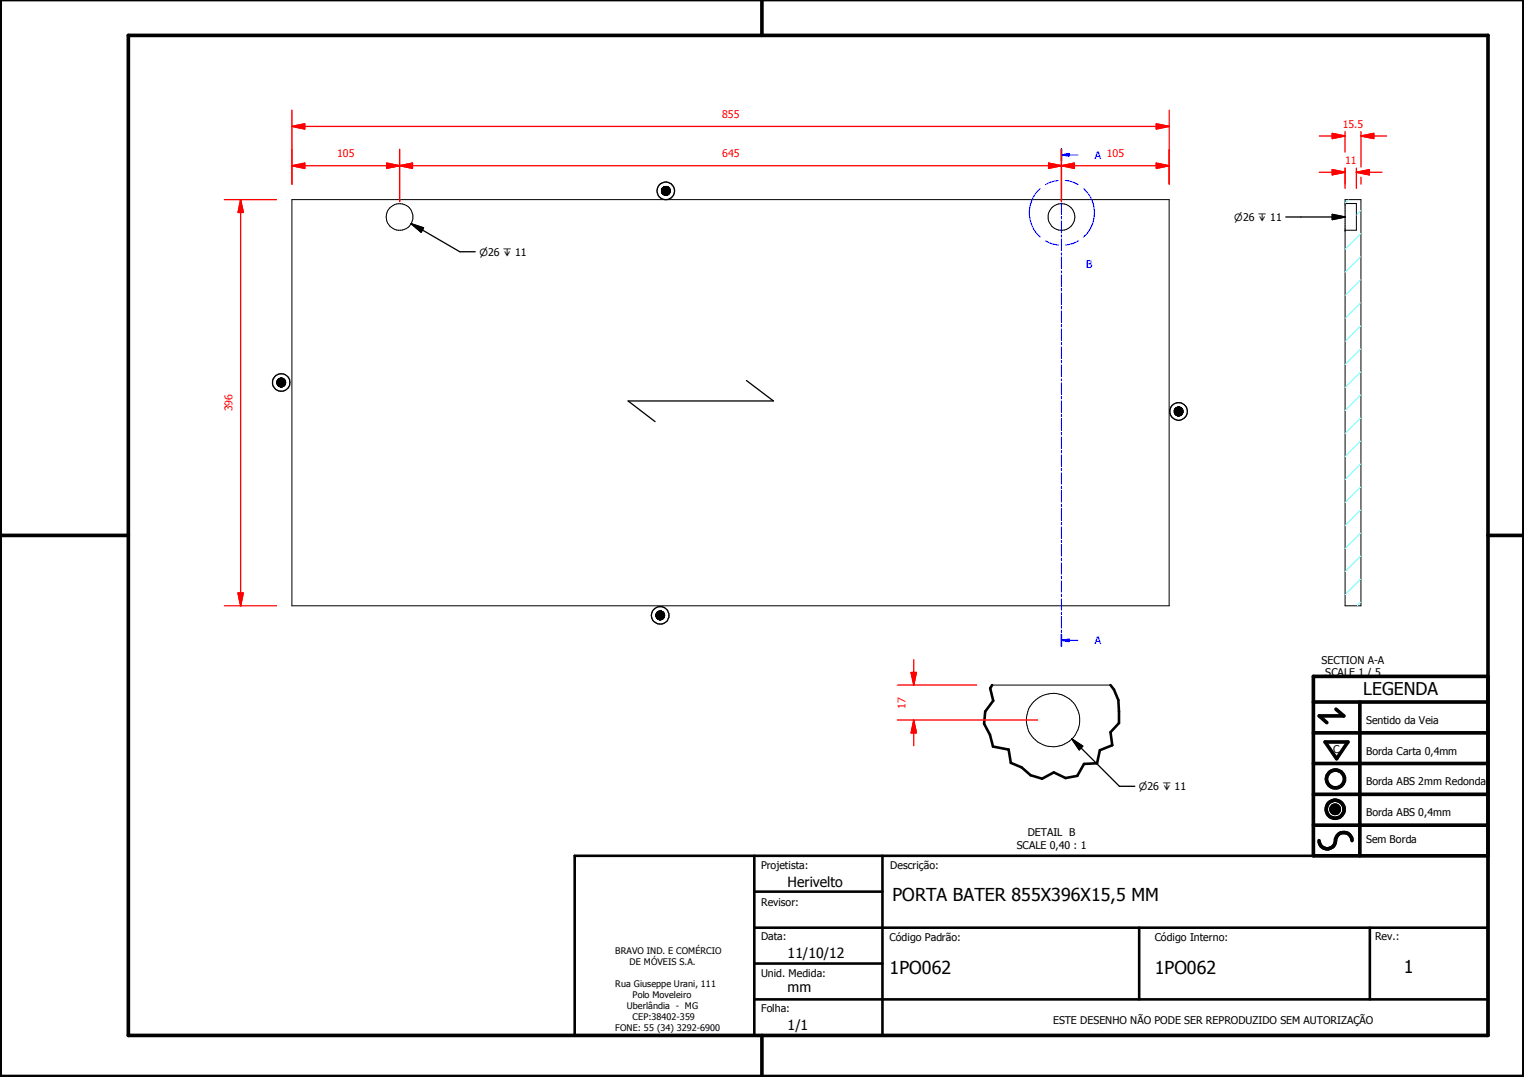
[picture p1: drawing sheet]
<svg xmlns="http://www.w3.org/2000/svg" width="297mm" height="210mm" viewBox="0 0 297 210" stroke-linecap="round" stroke-linejoin="round" font-family="sans-serif">
<g fill="none" stroke="#000" stroke-width=".19">
<path d="M56.9 38.9h171v79.2h-171zM128.9 37.1l1.7 .1zM128.9 37.2l1.7 .1zM128.9 37.3h1.7v.1zM128.9 37.3l1.7 .1h-1.7zM128.9 37.4l1.7 .1zM128.9 37l1.7 .1h-1.7zM128.9 37h1.7v.1zM129 37.5h1.6zM129 37.5l1.5 .1zM129 37h1.6zM129 36.8l1.6 .2h-1.6z"/>
<path d="M129 36.8h1.6v.2zM129 37.6h1.5zM129 37.6l1.5 .1zM129 36.7l1.6 .1zM129.1 37.7h1.4zM129.1 37.7l1.3 .1zM129.1 36.7h1.4zM129.1 37.8h1.3zM129.1 37.8h1.2zM129.1 36.6l1.4 .1zM129.1 36.6h1.3zM129.2 37.8h1.1z"/>
<path d="M129.2 37.8l1.1 .1zM129.2 36.6h1.2zM129.2 36.6h1.1zM129.3 37.9h1zM129.3 37.9h.9zM129.3 36.5l1 .1zM129.3 36.5h1zM129.4 37.9h.8zM129.4 37.9l.7 .1zM129.4 36.4l.9 .1zM129.4 36.4h.8zM129.5 38h.6z"/>
<path d="M129.5 38h.5zM129.5 36.4h.7zM129.5 36.4h.6zM129.5 36.4h.5zM129.6 38h.4zM129.6 38h.3zM129.6 36.4h.4zM129.7 38h.2zM129.7 36.4h.3zM129.7 36.4h.2zM262.2 39.7h2.2v5.2h-2.2M262.2 38.9h3.1v79.2h-3.1z"/>
<path d="M262.2 44.9h.1M54 74.5h1.7zM54 74.5l1.7 .1zM54 74.6l1.7 .1zM54 74.7h1.7zM54 74.7l1.6 .1zM54 74.4l1.7 .1zM54 74.8h1.6zM54 74.8l1.6 .1zM54 74.3l1.7 .1zM54.1 74.9h1.5zM54.1 74.9l1.4 .1z"/>
<path d="M54.1 75h1.4zM54.1 75l1.4 .1zM54.1 74.2l1.5 .1zM54.1 74.1l1.5 .1zM54.1 75.1h1.4zM54.1 74l1.4 .1h-1.4zM54.1 74l1.4 .1zM54.2 75.1h1.3zM54.2 75.1l1.2 .1zM54.2 74h1.3zM54.3 75.2h1.1zM54.3 75.2h1z"/>
<path d="M54.3 73.9l1.2 .1h-1.3zM54.3 73.9l1.2 .1zM54.3 75.2l.9 .1zM54.3 73.9h1.1zM54.4 75.3h.8zM54.4 73.8l.9 .1h-1zM54.4 73.8l.9 .1zM54.4 73.8h.8zM54.4 75.3l.7 .1zM54.6 75.4h.5zM54.6 75.4h.4zM54.6 73.7l.6 .1z"/>
<path d="M54.6 73.7h.5zM54.6 75.4h.3zM54.7 75.4h.2zM54.7 73.7h.3zM54.7 73.7h.2zM228.9 79.9l1.6 .1zM228.9 79.8l1.6 .1zM229 79.8h1.5zM229 79.7l1.5 .1zM229.1 79.6l1.3 .1zM229.1 79.5l1.2 .1h-1.2zM229.1 79.5l1.2 .1z"/>
<path d="M229.1 79.5h1.2zM229.2 79.5h1.1zM229.3 79.5h.9zM229.4 79.4l.8 .1zM229.4 79.4h.7zM229.4 79.4h.6zM229.5 79.4h.5zM229.5 79.4h.4zM229.7 79.4h.2zM229.7 79.3l.1 .1zM228.9 80.1l1.6 .1zM228.9 80.2l1.6 .1z"/>
<path d="M228.9 80.3h1.6v.1zM228.9 80.3l1.6 .1h-1.6zM228.9 80.4h1.6zM228.9 80.4l1.6 .1zM228.9 80l1.6 .1zM228.9 80.5l1.6 .1zM229 80.6h1.5zM229 80.6l1.4 .1zM229 80.7h1.4zM229 80.7l1.3 .1zM229.1 80.8h1.2zM229.1 80.8l1.1 .1z"/>
<path d="M229.2 80.9h1zM229.3 80.9h.9zM229.3 80.9h.8zM229.4 80.9h.7zM229.4 80.9l.6 .1zM229.4 81h.6zM229.4 81h.5zM229.5 81h.4zM229.5 81h.3zM229.7 81h.1zM127.8 119.8l1.7 .1zM127.8 119.9h1.7z"/>
<path d="M127.8 119.9l1.7 .1zM127.8 119.8h1.7zM127.9 119.7l1.6 .1zM127.9 119.6l1.6 .1zM128 119.5l1.5 .1zM128 119.5h1.4zM128.1 119.4l1.3 .1h-1.4zM128.1 119.4l1.3 .1zM128.1 119.3l1.2 .1zM128.1 119.3h1.1zM128.2 119.3h1zM128.3 119.2l.9 .1z"/>
<path d="M128.3 119.2h.8zM128.4 119.2h.7zM128.4 119.2h.6zM128.4 119.1l.6 .1zM128.4 119.1h.5zM128.5 119.1h.4zM128.6 119.1h.3zM128.6 119.1h.2zM127.8 120l1.7 .1zM127.8 120.1l1.7 .1zM127.9 120.2h1.6zM127.9 120.2l1.6 .1z"/>
<path d="M127.9 120.3h1.6zM127.9 120.3l1.5 .1zM128 120.4h1.4zM128 120.4l1.3 .1zM128.1 120.5h1.2zM128.1 120.5l1.1 .1zM128.1 120.6h1.1zM128.2 120.6h1zM128.2 120.6h.9zM128.3 120.6h.8zM128.3 120.6l.7 .1zM128.4 120.7h.6z"/>
<path d="M128.4 120.7h.5zM128.4 120.7l.5 .1zM128.5 120.8h.4zM128.5 120.8h.3zM128.6 120.8h.2zM193.4 133.5h23M259.4 157.6l1.6 .1zM259.4 157.7l1.6 .1zM259.4 157.8l1.6 .1zM259.4 157.9h1.6v.1zM259.4 157.9l1.6 .1h-1.5zM259.4 157.6h1.6z"/>
<path d="M259.5 158h1.5zM259.5 158l1.4 .1zM259.5 157.5l1.5 .1zM259.5 158.1h1.4zM259.5 157.4l1.5 .1zM259.5 158.1l1.4 .1zM259.5 157.3l1.4 .1zM259.6 158.2h1.3zM259.6 158.2h1.2zM259.6 157.2l1.3 .1zM259.6 158.2l1.2 .1zM259.6 157.2h1.3z"/>
<path d="M259.7 158.3h1.1zM259.7 158.3l1 .1zM259.7 157.1l1.1 .1zM259.7 157.1h1.1zM259.8 158.4h.9zM259.8 158.4h.8zM259.8 157.1h1zM259.8 157.1h.9zM259.8 158.4l.8 .1zM259.8 157l.9 .1zM259.8 157h.8zM259.9 158.5h.7z"/>
<path d="M259.9 158.5h.6zM259.9 157h.7zM260 158.5h.5zM260 158.5h.4zM260 157h.6zM260.1 158.5h.3zM260.1 158.5h.2zM260.1 156.9l.4 .1zM260.1 156.9h.3zM260.1 156.9h.2z"/>
<circle cx="77.9" cy="42.3" r="2.61"/>
<circle cx="206.9" cy="42.3" r="2.6"/>
<circle cx="205.2" cy="140.3" r="5.2"/>
</g>
<path d="M193.4 133.5l-.4 .7 .6 2.4-1.6 2.1-.2 2.4 1.2 2.1 .5 2.3 3.1 .6 .4 2.6 2.1 .9 1.8 1.5 2.2 .7 2.3-1.3 2.3 1.1 2.3-.4 1.3-2.3 2.5-.1 .6-2.6 2.4-1-.4-2.5 1.7-1.8v-2.2l-.1-2.3-.9-2-.7-.9M112 166.8h178v35h-178zM147 173.8h25M147 166.8v35M172 166.8v35M147 194.8h143M147 180.8h143M147 187.8h25M222 180.8v14M267 180.8v14" fill="none" stroke="#000" stroke-width=".51"/>
<g fill="#000">
<path d="M128.9 37l1.7 .1h-1.7zM128.9 37h1.7v.1zM129 37h1.6zM129 36.8l1.6 .2h-1.6zM129 36.8h1.6v.2zM129 36.7l1.6 .1zM129.1 36.7h1.4zM129.1 36.6l1.4 .1zM129.1 36.6h1.3zM129.2 36.6h1.2zM129.2 36.6h1.1zM129.3 36.5l1 .1z"/>
<path d="M129.3 36.5h1zM129.4 36.4l.9 .1zM129.4 36.4h.8zM129.5 36.4h.7zM129.5 36.4h.6zM129.5 36.4h.5zM129.6 36.4h.4zM129.7 36.4h.3zM129.7 36.4h.2zM129.6 38h.3zM129.7 38h.2zM129.5 38h.5z"/>
<path d="M129.6 38h.4zM129.4 37.9l.7 .1zM129.5 38h.6zM129.3 37.9h.9zM129.4 37.9h.8zM129.2 37.8l1.1 .1zM129.3 37.9h1zM129.1 37.8h1.2zM129.2 37.8h1.1zM129.1 37.7l1.3 .1zM129.1 37.8h1.3zM129 37.6l1.5 .1z"/>
<path d="M129.1 37.7h1.4zM129 37.5l1.5 .1zM129 37.6h1.5zM129 37.5h1.6zM128.9 37.1l1.7 .1zM128.9 37.2l1.7 .1zM128.9 37.3h1.7v.1zM128.9 37.3l1.7 .1h-1.7zM128.9 37.4l1.7 .1zM54 74.4l1.7 .1zM54 74.3l1.7 .1zM54.1 74.2l1.5 .1z"/>
<path d="M54.1 74.1l1.5 .1zM54.1 74l1.4 .1h-1.4zM54.1 74l1.4 .1zM54.2 74h1.3zM54.3 73.9l1.2 .1h-1.3zM54.3 73.9l1.2 .1zM54.3 73.9h1.1zM54.4 73.8l.9 .1h-1zM54.4 73.8l.9 .1zM54.4 73.8h.8zM54.6 73.7l.6 .1zM54.6 73.7h.5z"/>
<path d="M54.7 73.7h.3zM54.7 73.7h.2zM54.6 75.4h.3zM54.7 75.4h.2zM54.6 75.4h.4zM54.4 75.3l.7 .1zM54.6 75.4h.5zM54.4 75.3h.8zM54.3 75.2l.9 .1zM54.3 75.2h1zM54.2 75.1l1.2 .1zM54.3 75.2h1.1z"/>
<path d="M54.1 75.1h1.4zM54.2 75.1h1.3zM54.1 75l1.4 .1zM54.1 74.9l1.4 .1zM54.1 75h1.4zM54 74.8l1.6 .1zM54.1 74.9h1.5zM54 74.7l1.6 .1zM54 74.8h1.6zM54 74.5h1.7zM54 74.5l1.7 .1zM54 74.6l1.7 .1z"/>
<path d="M54 74.7h1.7zM228.9 79.9l1.6 .1zM228.9 79.8l1.6 .1zM229 79.8h1.5zM229 79.7l1.5 .1zM229.1 79.6l1.3 .1zM229.1 79.5l1.2 .1h-1.2zM229.1 79.5l1.2 .1zM229.1 79.5h1.2zM229.2 79.5h1.1zM229.3 79.5h.9zM229.4 79.4l.8 .1z"/>
<path d="M229.4 79.4h.7zM229.4 79.4h.6zM229.5 79.4h.5zM229.5 79.4h.4zM229.7 79.4h.2zM229.7 79.3l.1 .1zM228.9 80l1.6 .1zM229.5 81h.3zM229.7 81h.1zM229.4 81h.5zM229.5 81h.4zM229.4 80.9l.6 .1z"/>
<path d="M229.4 81h.6zM229.3 80.9h.8zM229.4 80.9h.7zM229.2 80.9h1zM229.3 80.9h.9zM229.1 80.8l1.1 .1zM229.1 80.8h1.2zM229 80.7l1.3 .1zM229 80.6l1.4 .1zM229 80.7h1.4zM228.9 80.4l1.6 .1zM228.9 80.5l1.6 .1z"/>
<path d="M229 80.6h1.5zM228.9 80.1l1.6 .1zM228.9 80.2l1.6 .1zM228.9 80.3h1.6v.1zM228.9 80.3l1.6 .1h-1.6zM228.9 80.4h1.6zM127.8 119.8h1.7zM127.9 119.7l1.6 .1zM127.9 119.6l1.6 .1zM128 119.5l1.5 .1zM128 119.5h1.4zM128.1 119.4l1.3 .1h-1.4z"/>
<path d="M128.1 119.4l1.3 .1zM128.1 119.3l1.2 .1zM128.1 119.3h1.1zM128.2 119.3h1zM128.3 119.2l.9 .1zM128.3 119.2h.8zM128.4 119.2h.7zM128.4 119.2h.6zM128.4 119.1l.6 .1zM128.4 119.1h.5zM128.5 119.1h.4zM128.6 119.1h.3z"/>
<path d="M128.6 119.1h.2zM127.8 119.8l1.7 .1zM127.8 119.9h1.7zM128.5 120.8h.3zM128.6 120.8h.2zM128.4 120.7l.5 .1zM128.5 120.8h.4zM128.4 120.7h.5zM128.3 120.6l.7 .1zM128.4 120.7h.6zM128.2 120.6h.9zM128.3 120.6h.8z"/>
<path d="M128.1 120.6h1.1zM128.2 120.6h1zM128.1 120.5l1.1 .1zM128 120.4l1.3 .1zM128.1 120.5h1.2zM128 120.4h1.4zM127.9 120.3l1.5 .1zM127.9 120.2l1.6 .1zM127.9 120.3h1.6zM127.8 119.9l1.7 .1zM127.8 120l1.7 .1zM127.8 120.1l1.7 .1z"/>
<path d="M127.9 120.2h1.6zM259.4 157.6h1.6zM259.5 157.5l1.5 .1zM259.5 157.4l1.5 .1zM259.5 157.3l1.4 .1zM259.6 157.2l1.3 .1zM259.6 157.2h1.3zM259.7 157.1l1.1 .1zM259.7 157.1h1.1zM259.8 157.1h1zM259.8 157.1h.9zM259.8 157l.9 .1z"/>
<path d="M259.8 157h.8zM259.9 157h.7zM260 157h.6zM260.1 156.9l.4 .1zM260.1 156.9h.3zM260.1 156.9h.2zM260.1 158.5h.2zM260 158.5h.4zM260.1 158.5h.3zM259.9 158.5h.6zM260 158.5h.5zM259.8 158.4l.8 .1z"/>
<path d="M259.9 158.5h.7zM259.8 158.4h.8zM259.7 158.3l1 .1zM259.8 158.4h.9zM259.6 158.2l1.2 .1zM259.7 158.3h1.1zM259.6 158.2h1.2zM259.5 158.1l1.4 .1zM259.6 158.2h1.3zM259.5 158l1.4 .1zM259.5 158.1h1.4zM259.4 157.9l1.6 .1h-1.5z"/>
<path d="M259.5 158h1.5zM259.4 157.6l1.6 .1zM259.4 157.7l1.6 .1zM259.4 157.8l1.6 .1zM259.4 157.9h1.6v.1z"/>
</g>
<g fill="none" stroke="#000" stroke-width=".71">
<path d="M148.5 0v6.9M297 -.1v209.9h-297v-209.9M25 6.9h265v194.9h-265zM0 104.4h25M290 104.4h7M256 136.8h34M260.4 138.2l1.5 1.3h-4.8l1.5 1.3M265 136.8v30M290 131.8h-34v35h34M256 154.8h34M256 148.8h34M256 142.8h34"/>
<path d="M258.3 144.6h4.4l-2.2 3.3zM256 160.8h34M257.1 163.8a1.62 1.62 0 0 0 1.8 1.6 1.62 1.62 0 0 0 1.4-1.9 1.63 1.63 0 0 1 1.7-1.2 1.63 1.63 0 0 1 1.5 1.5M148.5 201.8v8"/>
<circle cx="260.2" cy="157.7" r="1.76"/>
<circle cx="260.2" cy="157.7" r=".82"/>
<circle cx="260.3" cy="151.8" r="1.76"/>
</g>
<g fill="none" stroke="#00f" stroke-width=".19">
<path d="M206.9 29v2.3M206.9 31.7v.5M206.9 32.6v2.2M206.9 35.2v.5M206.9 36.1v2.3M206.9 38.7v.5M206.9 39.5v2.3M206.9 30.2h1.5M206.9 42.2v.5M206.9 43.1v2.3M206.9 45.7v.5M206.9 46.6v2.3"/>
<path d="M206.9 49.2v.5M206.9 50.1v2.3M206.9 52.7v.5M206.9 53.6v2.3M206.9 56.2v.5M206.9 57.1v2.3M206.9 59.7v.5M206.9 60.6v2.3M206.9 63.2v.5M206.9 64.1v2.3M206.9 66.8v.4M206.9 67.6v2.3"/>
<path d="M206.9 70.3v.4M206.9 71.1v2.3M206.9 73.8v.4M206.9 74.6v2.3M206.9 77.3v.4M206.9 78.1v2.3M206.9 80.8v.4M206.9 81.6v2.3M206.9 84.3v.5M206.9 85.1v2.3M206.9 87.8v.5M206.9 88.6v2.3"/>
<path d="M206.9 91.3v.4M206.9 92.1v2.3M206.9 94.8v.4M206.9 95.6v2.3M206.9 98.3v.5M206.9 99.1v2.3M206.9 101.8v.5M206.9 102.7v2.2M206.9 105.3v.4M206.9 106.1v2.3M206.9 108.8v.5M206.9 109.6v2.3"/>
<path d="M206.9 112.3v.5M206.9 113.2v2.2M206.9 115.8v.5M206.9 116.7v2.3M206.9 119.3v.5M206.9 120.1v2.4M206.9 122.8v.5M206.9 123.7v2.2"/>
</g>
<path d="M206.9 29v2.3M206.9 123.7v2.2" fill="none" stroke="#00f" stroke-width=".3"/>
<path d="M206.9 30.2l1.5-.3v.5z" fill="#00f"/>
<path d="M206.9 30.2l1.5-.3v.5zM208.4 30.2h1.7M206.9 124.8h1.5" fill="none" stroke="#00f" stroke-width=".19"/>
<path d="M206.9 124.8l1.5-.3v.6z" fill="#00f"/>
<path d="M202.7 36.7a6.3 6.3 0 0 0 0 9.5M206.3 35.2l-1.6 .3-.9 .5M207.6 35.2l1.4 .2 1.1 .6M211.2 36.7a6.3 6.3 0 0 1 0 9.5M203.8 46.9l.9 .5 1.6 .4M210.1 46.9l-1.1 .6-1.4 .3M206.9 124.8l1.5-.3v.6zM208.4 124.8h1.7" fill="none" stroke="#00f" stroke-width=".19"/>
<g fill="none" stroke="#0ff" stroke-width=".19">
<path d="M262.9 38.9l-.7 .7M265.3 59l-3.1 3.1M265.3 54.5l-3.1 3.1M265.3 50l-3.1 3.1M265.3 45.5l-3.1 3.1M265.3 41l-.9 .9M265.3 76.9l-3.1 3.1M265.3 72.4l-3.1 3.1M265.3 67.9l-3.1 3.1M265.3 63.5l-3.1 3M265.3 99.4l-3.1 3M265.3 94.9l-3.1 3.1"/>
<path d="M265.3 90.4l-3.1 3.1M265.3 85.9l-3.1 3.1M265.3 81.4l-3.1 3.1M265.3 117.3l-.8 .8M265.3 112.8l-3.1 3.1M265.3 108.3l-3.1 3.1M265.3 103.8l-3.1 3.1"/>
</g>
<path d="M46.9 115.6v2.5" fill="none" stroke="#f00" stroke-width=".25"/>
<path d="M46.4 115.6h1l-.5 2.5z" fill="#f00"/>
<path d="M46.9 38.9v2.5M46.4 115.6h1l-.5 2.5z" fill="none" stroke="#f00" stroke-width=".25"/>
<path d="M46.9 38.9l.5 2.5h-1z" fill="#f00"/>
<path d="M43.7 38.9h10.2M46.9 38.9l.5 2.5h-1zM56.9 32.3h2.5M46.9 41.4v74.2M43.7 118.1h10.2" fill="none" stroke="#f00" stroke-width=".25"/>
<path d="M56.9 32.3l2.5-.5v1z" fill="#f00"/>
<path d="M56.9 32.3l2.5-.5v1zM75.4 32.3h2.5" fill="none" stroke="#f00" stroke-width=".25"/>
<path d="M75.4 31.8l2.5 .5-2.5 .5z" fill="#f00"/>
<path d="M56.9 29.1v6.8M59.4 32.3h16M75.4 31.8l2.5 .5-2.5 .5zM77.9 32.3h2.5M77.9 29.1v10.2" fill="none" stroke="#f00" stroke-width=".25"/>
<path d="M77.9 32.3l2.5-.5v1z" fill="#f00"/>
<path d="M77.9 32.3l2.5-.5v1zM204.4 32.3h2.5" fill="none" stroke="#f00" stroke-width=".25"/>
<path d="M204.4 31.8l2.5 .5-2.5 .5z" fill="#f00"/>
<path d="M77.9 29.1v10.2M80.4 32.3h124M204.4 31.8l2.5 .5-2.5 .5zM206.9 32.3h2.5M206.9 29.1v10.2" fill="none" stroke="#f00" stroke-width=".25"/>
<path d="M206.9 32.3l2.5-.5v1z" fill="#f00"/>
<path d="M206.9 32.3l2.5-.5v1zM225.4 32.3h2.5" fill="none" stroke="#f00" stroke-width=".25"/>
<path d="M225.4 31.8l2.5 .5-2.5 .5z" fill="#f00"/>
<path d="M56.9 24.6h2.5M206.9 29.1v10.2M209.4 32.3h16M225.4 31.8l2.5 .5-2.5 .5zM227.9 29.1v6.8" fill="none" stroke="#f00" stroke-width=".25"/>
<path d="M56.9 24.6l2.5-.5v1z" fill="#f00"/>
<path d="M56.9 24.6l2.5-.5v1zM225.4 24.6h2.5" fill="none" stroke="#f00" stroke-width=".25"/>
<path d="M225.4 24.1l2.5 .5-2.5 .5z" fill="#f00"/>
<path d="M56.9 21.5v14.4M59.4 24.6h166M225.4 24.1l2.5 .5-2.5 .5zM227.9 21.5v14.4M259.7 33.6h2.5" fill="none" stroke="#f00" stroke-width=".25"/>
<path d="M259.7 33.1l2.5 .5-2.5 .5z" fill="#f00"/>
<path d="M259.7 33.1l2.5 .5-2.5 .5zM264.4 33.6h2.5" fill="none" stroke="#f00" stroke-width=".25"/>
<path d="M264.4 33.6l2.5-.5v1z" fill="#f00"/>
<path d="M257.1 33.6h2.6M262.2 32.8v3.9M264.4 33.6l2.5-.5v1zM264.4 32.8v3.9M265.3 26.5h2.5M266.9 33.6h2.5" fill="none" stroke="#f00" stroke-width=".25"/>
<path d="M265.3 26.5l2.5-.5v1z" fill="#f00"/>
<path d="M259.7 26.5h2.5M265.3 26.5l2.5-.5v1z" fill="none" stroke="#f00" stroke-width=".25"/>
<path d="M259.7 26l2.5 .5-2.5 .5z" fill="#f00"/>
<path d="M257.1 26.5h2.6M259.7 26l2.5 .5-2.5 .5zM262.2 25.7v4M262.2 32.8v3.1M265.3 25.7v6.9M265.3 34.5v1.4M267.8 26.5h2.5M178.1 131.1v2.4" fill="none" stroke="#f00" stroke-width=".25"/>
<g fill="none" stroke="#000" stroke-width=".25">
<path d="M80.1 43.6l2.4 .8-.4 .9zM80.1 43.6l9.5 5.5h3M250.6 42.3h11.6M259.7 41.8l2.5 .5-2.5 .5zM145.5 74.2l5.2 3.9h-28.3l5.3 4.1"/>
<circle cx="129.8" cy="37.2" r="1.71"/>
<circle cx="129.8" cy="37.2" r=".85"/>
<circle cx="54.8" cy="74.5" r="1.7"/>
<circle cx="54.8" cy="74.5" r=".85"/>
<circle cx="229.7" cy="80.2" r="1.71"/>
<circle cx="229.7" cy="80.2" r=".86"/>
<circle cx="128.7" cy="119.9" r=".84"/>
<circle cx="128.7" cy="119.9" r="1.71"/>
</g>
<path d="M80.1 43.6l2.4 .8-.4 .9zM259.7 41.8l2.5 .5-2.5 .5z" fill="#000"/>
<path d="M177.6 131.1h1l-.5 2.4z" fill="#f00"/>
<path d="M177.6 131.1h1l-.5 2.4zM178.1 140.3v2.5" fill="none" stroke="#f00" stroke-width=".25"/>
<path d="M178.1 140.3l.5 2.5h-1z" fill="#f00"/>
<path d="M174.9 133.5h15.5M178.1 128.6v2.5M174.9 140.3h27.3M178.1 140.3l.5 2.5h-1zM178.1 142.8v2.5" fill="none" stroke="#f00" stroke-width=".25"/>
<path d="M208.9 144l2.1 1.4-.6 .7zM208.9 144l9.3 9.2h3" fill="none" stroke="#000" stroke-width=".25"/>
<path d="M208.9 144l2.1 1.4-.6 .7z" fill="#000"/>
<g font-size="3.5">
<text x="173.9" y="175.7">PORTA BATER 855X396X15,5 MM</text>
<text x="173.4" y="189.7">1PO062</text>
<text x="225.1" y="189.7">1PO062</text>
<text x="273.6" y="189.7">1</text>
</g>
<text font-size="3.4" x="265.7" y="135.4">LEGENDA</text>
<g font-size="2.7">
<text x="153.5" y="172.8">Herivelto</text>
<text x="153.5" y="186.6">11/10/12</text>
<text x="153.5" y="193.4">mm</text>
<text x="153.5" y="200.8">1/1</text>
</g>
<g font-size="2.1" fill="#f00">
<text x="140.8" y="23">855</text>
<text x="261.7" y="24.9">15.5</text>
<text x="65.7" y="30.7">105</text>
<text x="140.8" y="30.7">645</text>
<text x="262.2" y="32">11</text>
<text x="45.3" y="80.2" transform="rotate(-90 45.3 80.2)">396</text>
<text x="176.5" y="138.1" transform="rotate(-90 176.5 138.1)">17</text>
</g>
<g font-size="2.1" fill="#00f">
<text x="213.4" y="31">A 105</text>
<text x="211.7" y="52.3">B</text>
<text x="213.4" y="125.6">A</text>
</g>
<g font-size="2.1">
<text x="257.6" y="129.3">SECTION A-A</text>
<text x="258.3" y="131.8">SCALE 1 / 5</text>
<text x="266.3" y="141.1">Sentido da Veia</text>
<text x="259.8" y="146.7">C</text>
<text x="266.3" y="147.2">Borda Carta 0,4mm</text>
<text x="266.3" y="153.1">Borda ABS 2mm Redonda</text>
<text x="266.3" y="159">Borda ABS 0,4mm</text>
<text x="198.2" y="165.5">SCALE 0,40 : 1</text>
<text x="200.3" y="163">DETAIL B</text>
<text x="266.3" y="164.4">Sem Borda</text>
<text x="148.4" y="169.3">Projetista:</text>
<text x="173.5" y="169.5">Descrição:</text>
<text x="148.4" y="176.6">Revisor:</text>
<text x="148.4" y="183.2">Data:</text>
<text x="173.4" y="183.3">Código Padrão:</text>
<text x="225.1" y="183.3">Código Interno:</text>
<text x="268" y="183.2">Rev.:</text>
<text x="148.4" y="190.5">Unid. Medida:</text>
<text x="148.4" y="197.2">Folha:</text>
<text x="205.3" y="199.5">ESTE DESENHO NÃO PODE SER REPRODUZIDO SEM AUTORIZAÇÃO</text>
</g>
<g font-size="1.9">
<text x="240.6" y="43.1">⌀26 ↧ 11</text>
<text x="93.4" y="49.8">⌀26 ↧ 11</text>
<text x="222" y="154">⌀26 ↧ 11</text>
</g>
<g font-size="1.8">
<text x="119.9" y="186">BRAVO IND. E COMÉRCIO</text>
<text x="122.7" y="188.1">DE MÓVEIS S.A.</text>
<text x="119.9" y="192.4">Rua Giuseppe Urani, 111</text>
<text x="122.2" y="196.7">Uberlândia - MG</text>
<text x="123.3" y="194.6">Polo Moveleiro</text>
<text x="119.9" y="201">FONE: 55 (34) 3292-6900</text>
<text x="123.3" y="198.8">CEP:38402-359</text>
</g>
</svg>
